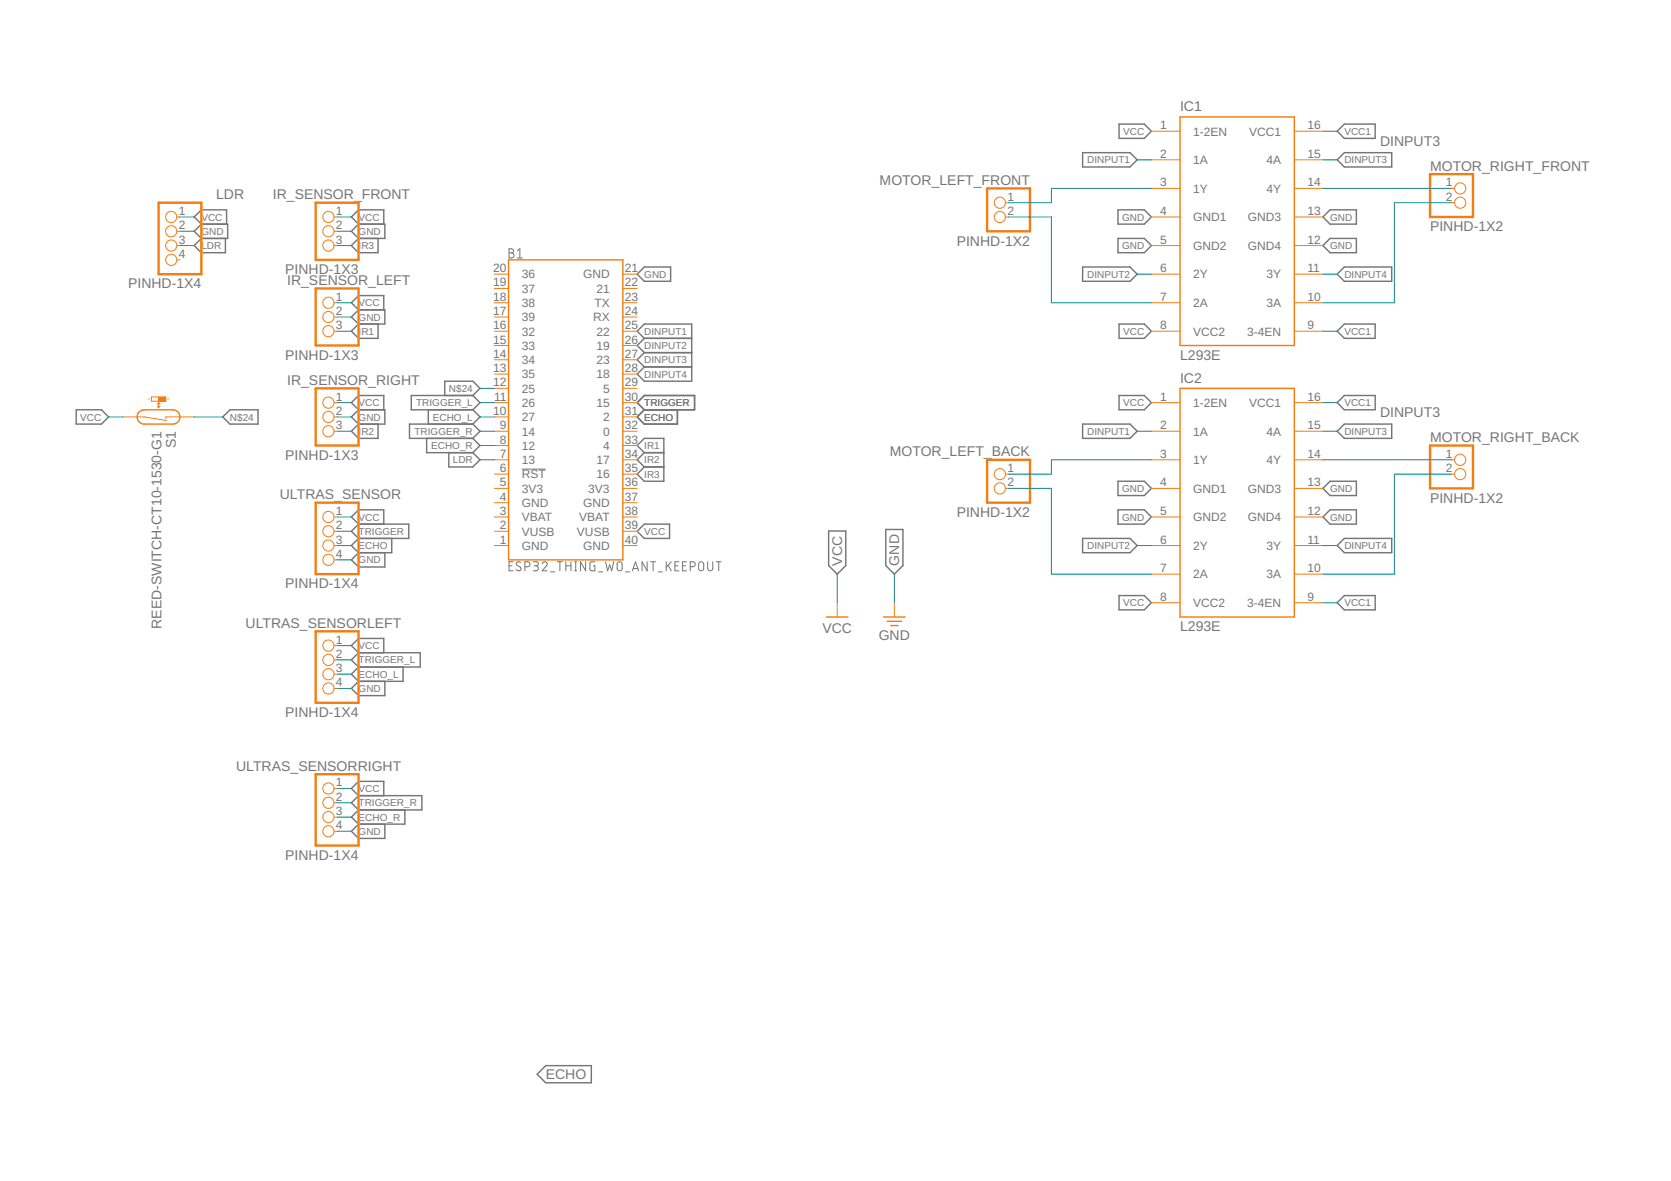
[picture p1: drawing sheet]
<svg xmlns="http://www.w3.org/2000/svg" width="297mm" height="210mm" viewBox="0 0 297 210" stroke-linecap="round" stroke-linejoin="round" font-family="sans-serif">
<g fill="none" stroke="#757575" stroke-width=".18">
<path d="M90.5 44.2h.4a.36 .36 0 0 1 .4 .4 .36 .36 0 0 1-.4 .3 .46 .46 0 0 1 .5 .5 .46 .46 0 0 1-.5 .4h-.4zM90.5 44.9h.4M92 45.8h.9M92 44.6l.4-.4v1.6M91.2 99.8h-.7v1.7h.7M92.5 100a.41 .41 0 0 0-.6-.1 .41 .41 0 0 0 0 .6l.6 .3a.42 .42 0 0 1 0 .6 .42 .42 0 0 1-.6 0l-.2-.2M92.7 83.4h4.3M94.8 99.8h.5a.36 .36 0 0 1 .4 .4 .36 .36 0 0 1-.4 .4h-.3M99.1 99.8h.9M99.5 99.8v1.7M100.6 99.8v1.7M101.5 99.8v1.7"/>
<path d="M102.2 99.8h.3M102.3 99.8v1.7M104.1 99.8v1.7l-.9-1.7v1.7M105.7 99.8l-.6 .1-.2 .2v1l.2 .3 .6 .1v-.9h-.2M107.7 99.8l.3 1.7 .4-1.1 .3 1.1 .4-1.7M109.8 100l.2-.1a.44 .44 0 0 1 .6 .4v.7a.44 .44 0 0 1-.4 .5 .44 .44 0 0 1-.5-.5zM115 99.8v1.7l-.9-1.7v1.7M115.6 99.8h.9M116.1 99.8v1.7M118.4 99.8v1.7M119.3 99.8l-.9 1M120.7 99.8h-.7v1.7h.7"/>
<path d="M122 99.8h-.7v1.7h.7M124.3 100l.2-.1a.47 .47 0 0 1 .6 .4v.7a.46 .46 0 0 1-.5 .5 .46 .46 0 0 1-.4-.5zM125.8 99.8v1.2a.46 .46 0 0 0 .4 .5 .46 .46 0 0 0 .5-.5v-1.2M127.3 99.8h.9M127.8 99.8v1.7M90.5 100.6h.5M93.3 100.7h.5a.44 .44 0 0 0 .4-.4 .44 .44 0 0 0-.4-.5h-.5v1.7M95.2 100.6a.44 .44 0 0 1 .5 .4 .44 .44 0 0 1-.5 .5h-.4M96.4 100.2a.44 .44 0 0 1 .6-.3 .44 .44 0 0 1 .1 .7l-.7 .9h.9M97.9 101.6h.7M100.6 100.6h.9M102.2 101.5h.3"/>
<path d="M106.4 101.6h.7M111.2 101.6h.7M112.4 101.5l.6-1.7 .5 1.7M112.6 101h.8M117 101.6h.8M118.8 100.5l.5 1M120 100.6h.5M121.3 100.6h.6M122.7 100.7h.4a.44 .44 0 0 0 .5-.4 .44 .44 0 0 0-.5-.5h-.4v1.7"/>
</g>
<g fill="none" stroke="#757575" stroke-width=".25">
<path d="M35.8 39.8l-1.3-1.2 1.3-1.3h4.5v2.5M35.8 39.8h4.7v2.6h-4.7M35.8 39.8l-1.3 1.3 1.3 1.3M63.7 39.8l-1.2-1.2 1.2-1.3h4.5v2.5M63.7 39.8h4.7v2.6h-4.7M63.7 39.8l-1.2 1.3 1.2 1.3M192.4 27.1h8.5l1.2 1.3-1.2 1.3h-8.5zM198.7 37.3h4.7l1.3 1.3-1.3 1.2h-4.7zM198.9 22.1h4.5l1.3 1.2-1.3 1.3h-4.5zM236.4 37.3h4.7v2.5h-4.7l-1.2-1.2zM237.7 28.4l1.3-1.3h8.4v2.6h-8.4zM239 22.1h5.5v2.5h-5.5l-1.3-1.3z"/>
<path d="M35.8 42.4l-1.3 1.2 1.3 1.3h4.3v-2.5M63.7 42.4l-1.2 1.2 1.2 1.3h3.5v-2.5M63.7 55.1h4.7v2.5h-4.7M63.7 55.1l-1.2 1.2 1.2 1.3M63.7 57.6l-1.2 1.3 1.2 1.2h3.5v-2.5M63.7 55.1l-1.2-1.3 1.2-1.3h4.5v2.6M113.3 48.7l1.2-1.2h4.7v2.5h-4.7zM192.4 47.5h8.5l1.2 1.2-1.2 1.3h-8.5zM198.7 42.4h4.7l1.3 1.2-1.3 1.3h-4.7zM198.9 57.6h4.5l1.3 1.3-1.3 1.2h-4.5zM236.4 42.4h4.7v2.5h-4.7l-1.2-1.3zM239 57.6h5.5v2.5h-5.5l-1.3-1.2z"/>
<path d="M239 47.5h8.4v2.5h-8.4l-1.3-1.3zM13.5 72.8h4.5l1.3 1.3-1.3 1.3h-4.5zM40.9 72.8h5v2.6h-5l-1.3-1.3zM63.7 72.8h4.7v2.6h-4.7M63.7 72.8l-1.2 1.3 1.2 1.3M63.7 72.8l-1.2-1.2 1.2-1.3h4.5v2.5M63.7 75.4l-1.2 1.2 1.2 1.3h3.5v-2.5M75.8 77.9v2.6h8.3M76.1 72.8v2.6M79.1 70.3v-2.5h5l1.2 1.2-1.2 1.3M84.1 75.4l1.2 1.2-1.2 1.3M84.1 70.3h-11v2.5h11"/>
<path d="M84.1 75.4h-11.3v2.5h11.3M84.1 72.8l1.2 1.3-1.2 1.3M84.1 70.3l1.2 1.3-1.2 1.2M84.1 77.9l1.2 1.3-1.2 1.3M113.3 71.6l1.2-1.3h9v2.5h-9zM114.5 60.1l-1.2-1.2 1.2-1.3h8.5v10.2h-8.5l-1.2-1.3 1.2-1.3M114.5 72.8l-1.2 1.3 1.2 1.3h5.9v-2.6M114.5 60.1h8.5M114.5 60.1l-1.2 1.3 1.2 1.3M114.5 62.7h8.5M114.5 65.2h8.5M114.5 62.7l-1.2 1.2 1.2 1.3"/>
<path d="M192.4 75.4h8.5l1.2 1.2-1.2 1.3h-8.5zM198.9 70.3h4.5l1.3 1.3-1.3 1.2h-4.5zM237.7 71.6l1.3-1.3h5.5v2.5h-5.5zM239 75.4h8.4v2.5h-8.4l-1.3-1.3zM63.7 98.2l-1.2 1.3 1.2 1.3h4.7v-2.6M63.7 93.2l-1.2-1.3 1.2-1.3h4.5v2.6M63.7 93.2h9v2.5h-9M63.7 95.7l-1.2 1.3 1.2 1.2M63.7 93.2l-1.2 1.2 1.2 1.3M69.6 95.7v2.5h-5.9M79.8 80.5v2.5h4.3l1.2-1.3-1.2-1.2M114.5 80.5l-1.2-1.3 1.2-1.3h3.5v7.6h-3.5l-1.2-1.2 1.2-1.3"/>
<path d="M114.5 93.2h4.5v2.5h-4.5l-1.2-1.3zM114.5 83h3.5M114.5 80.5h3.5M114.5 80.5l-1.2 1.2 1.2 1.3M147.3 94.4h3v6.1l-1.5 1.5-1.5-1.5zM157.5 94.1h3v6.4l-1.5 1.5-1.5-1.5zM192.4 95.7h8.5l1.2 1.3-1.2 1.2h-8.5zM198.7 85.5h4.7l1.3 1.3-1.3 1.3h-4.7zM198.7 90.6h4.7l1.3 1.3-1.3 1.3h-4.7zM235.2 86.8l1.2-1.3h4.7v2.6h-4.7zM235.2 91.9l1.2-1.3h4.7v2.6h-4.7zM237.7 97l1.3-1.3h8.4v2.5h-8.4z"/>
<path d="M63.7 116l-1.2-1.3 1.2-1.2h4.5v2.5M63.7 116h11v2.6h-11M63.7 116l-1.2 1.3 1.2 1.3M63.7 118.6l-1.2 1.2 1.2 1.3M71.6 118.6v2.5h-7.9M198.9 105.9h4.5l1.3 1.2-1.3 1.3h-4.5zM239 105.9h5.5v2.5h-5.5l-1.3-1.3zM63.7 121.1l-1.2 1.3 1.2 1.2h4.7v-2.5M63.7 146.5l-1.2 1.2 1.2 1.3h4.7v-2.5M63.7 141.4l-1.2-1.3 1.2-1.2h4.5v2.5M63.7 141.4h11.3v2.6h-11.3M63.7 144l-1.2 1.2 1.2 1.3"/>
<path d="M63.7 141.4l-1.2 1.3 1.2 1.3M72 144v2.5h-8.3M95.5 190.9l1.5-1.5h8.1v3h-8.1z"/>
</g>
<path d="M209.8 20.8h20.3v40.6h-20.3zM90.4 46.2h20.3v53.3h-20.3zM24.8 73.2l.9-.4h5a1.27 1.27 0 0 1 1.3 1.3 1.27 1.27 0 0 1-1.3 1.3h-5a1.26 1.26 0 0 1-1.3-.8 1.26 1.26 0 0 1 .4-1.4zM209.8 69h20.3v40.7h-20.3zM146.9 109.7h3.8M157.1 109.7h3.8M157.7 110.4h2.6M158.3 111.2h1.3" fill="none" stroke="#f57c10" stroke-width=".25"/>
<g fill="none" stroke="#f57c10" stroke-width=".18">
<path d="M31.4 38.6h.6M59.4 38.6h.5M178.7 38.6h.6M178.7 36h.6M204.7 23.3h5.1M204.7 28.4h5.1M204.7 33.5h5.1M204.7 38.6h5.1M230.1 23.3h5.1M230.1 28.4h5.1M230.1 33.5h5.1M230.1 38.6h5.1"/>
<path d="M258 33.5h.6M258 36h.6M31.4 43.6h.6M31.4 41.1h.6M31.4 46.2h.6M59.4 43.6h.5M59.4 53.8h.5M59.4 58.9h.5M59.4 56.3h.5M59.4 41.1h.5M87.9 48.7h2.5M87.9 53.8h2.5"/>
<path d="M87.9 58.9h2.5M87.9 56.3h2.5M87.9 51.3h2.5M110.7 48.7h2.6M110.7 53.8h2.6M110.7 58.9h2.6M110.7 56.3h2.6M110.7 51.3h2.6M204.7 43.6h5.1M204.7 48.7h5.1M204.7 53.8h5.1M204.7 58.9h5.1"/>
<path d="M230.1 43.6h5.1M230.1 48.7h5.1M230.1 53.8h5.1M230.1 58.9h5.1M24.4 74.1h1.3l3.9 .6M26.9 70.5h2.6v.8h-2.6zM27.9 72.2l.3 .3M28.2 71.6v.9M28.2 71.6l.2 .2M28.2 71.6l-.3 .2M28.4 72.2l-.2 .3M32 74.1h-2.5v.3"/>
<path d="M59.4 76.6h.5M59.4 74.1h.5M59.4 71.6h.5M87.9 79.2h2.5M87.9 76.6h2.5M87.9 74.1h2.5M87.9 71.6h2.5M87.9 69h2.5M87.9 66.5h2.5M87.9 63.9h2.5M87.9 61.4h2.5M110.7 79.2h2.6"/>
<path d="M110.7 76.6h2.6M110.7 74.1h2.6M110.7 71.6h2.6M110.7 69h2.6M110.7 66.5h2.6M110.7 63.9h2.6M110.7 61.4h2.6M204.7 76.6h5.1M204.7 71.6h5.1M230.1 76.6h5.1M230.1 71.6h5.1M59.4 97h.5"/>
<path d="M59.4 94.4h.5M59.4 91.9h.5M59.4 99.5h.5M87.9 97h2.5M87.9 94.4h2.5M87.9 91.9h2.5M87.9 89.3h2.5M87.9 86.8h2.5M87.9 84.3h2.5M87.9 81.7h2.5M110.7 97h2.6M110.7 94.4h2.6"/>
<path d="M110.7 91.9h2.6M110.7 89.3h2.6M110.7 86.8h2.6M110.7 84.3h2.6M110.7 81.7h2.6M178.7 86.8h.6M178.7 84.3h.6M204.7 97h5.1M204.7 91.9h5.1M204.7 86.8h5.1M204.7 81.7h5.1M230.1 97h5.1"/>
<path d="M230.1 91.9h5.1M230.1 86.8h5.1M230.1 81.7h5.1M258 84.3h.6M258 81.7h.6M59.4 114.7h.5M59.4 117.3h.5M59.4 119.8h.5M148.8 107.1v2.6M159 107.1v2.6M204.7 102h5.1M204.7 107.1h5.1"/>
<path d="M230.1 102h5.1M230.1 107.1h5.1M59.4 122.4h.5M59.4 140.1h.5M59.4 142.7h.5M59.4 145.2h.5M59.4 147.7h.5"/>
<circle cx="30.4" cy="38.6" r=".99"/>
<circle cx="58.4" cy="38.6" r=".99"/>
<circle cx="177.7" cy="38.6" r=".99"/>
<circle cx="177.7" cy="36" r=".99"/>
<circle cx="259.6" cy="33.5" r=".99"/>
<circle cx="259.6" cy="36" r=".99"/>
<circle cx="30.4" cy="41.1" r=".99"/>
<circle cx="30.4" cy="43.6" r=".99"/>
<circle cx="30.4" cy="46.2" r=".99"/>
<circle cx="58.4" cy="41.1" r=".99"/>
<circle cx="58.4" cy="43.6" r=".99"/>
<circle cx="58.4" cy="53.8" r=".99"/>
<circle cx="58.4" cy="56.3" r=".99"/>
<circle cx="58.4" cy="58.9" r=".99"/>
<circle cx="58.4" cy="71.6" r=".99"/>
<circle cx="58.4" cy="74.1" r=".99"/>
<circle cx="58.4" cy="76.6" r=".99"/>
<circle cx="58.4" cy="97" r=".99"/>
<circle cx="58.4" cy="94.4" r=".99"/>
<circle cx="58.4" cy="99.5" r=".99"/>
<circle cx="58.4" cy="91.9" r=".99"/>
<circle cx="177.7" cy="86.8" r=".99"/>
<circle cx="177.7" cy="84.3" r=".99"/>
<circle cx="259.6" cy="84.3" r=".99"/>
<circle cx="259.6" cy="81.7" r=".99"/>
<circle cx="58.4" cy="114.7" r=".99"/>
<circle cx="58.4" cy="117.3" r=".99"/>
<circle cx="58.4" cy="119.8" r=".99"/>
<circle cx="58.4" cy="122.4" r=".99"/>
<circle cx="58.4" cy="140.1" r=".99"/>
<circle cx="58.4" cy="145.2" r=".99"/>
<circle cx="58.4" cy="147.7" r=".99"/>
<circle cx="58.4" cy="142.7" r=".99"/>
</g>
<path d="M28.2 36h7.6v12.7h-7.6zM56.1 36h7.6v10.2h-7.6zM175.5 33.5h7.6v7.6h-7.6zM254.2 30.9h7.6v7.7h-7.6zM56.1 51.3h7.6v10.1h-7.6zM56.1 69h7.6v10.2h-7.6zM254.2 79.2h7.6v7.6h-7.6zM56.1 89.3h7.6v12.7h-7.6zM175.5 81.7h7.6v7.6h-7.6zM56.1 112.2h7.6v12.7h-7.6zM56.1 137.6h7.6v12.7h-7.6z" fill="none" stroke="#f57c10" stroke-width=".42"/>
<path d="M28.2 70.5h1.3v.8h-1.3z" fill-rule="evenodd" fill="#f57c10"/>
<path d="M28.2 70.5h1.3v.8h-1.3zM28.2 70.5v.8h1.3v-.8z" fill="#f57c10"/>
<path d="M21.8 74.1h2.6M32 74.1h2.5" fill="none" stroke="#f57c10" stroke-width=".18"/>
<g fill="none" stroke="#009292" stroke-width=".18">
<path d="M32 38.6h2.5M59.9 38.6h2.6M179.3 38.6h7.6v15.2h17.8M202.1 28.4h2.6M204.7 33.5h-17.8v2.5h-7.6M235.2 23.3h2.5M235.2 28.4h2.5M235.2 33.5h22.8M258 36h-10.1v17.8h-12.7M32 41.1h2.5M32 43.6h2.5M59.9 58.9h2.6"/>
<path d="M59.9 53.8h2.6M59.9 56.3h2.6M59.9 41.1h2.6M59.9 43.6h2.6M202.1 48.7h2.6M235.2 58.9h2.5M235.2 48.7h2.5M19.3 74.1h2.5M34.5 74.1h5.1M59.9 76.6h2.6M59.9 71.6h2.6M59.9 74.1h2.6"/>
<path d="M85.3 76.6h2.6M85.3 71.6h2.6M85.3 74.1h2.6M85.3 79.2h2.6M85.3 69h2.6M202.1 76.6h2.6M235.2 76.6h2.5M235.2 71.6h2.5M59.9 97h2.6M59.9 91.9h2.6M59.9 99.5h2.6M59.9 94.4h2.6"/>
<path d="M85.3 81.7h2.6M179.3 86.8h7.6v15.2h17.8M202.1 97h2.6M204.7 81.7h-17.8v2.6h-7.6M235.2 97h2.5M235.2 81.7h22.8M258 84.3h-10.1v17.7h-12.7M59.9 117.3h2.6M59.9 119.8h2.6M59.9 114.7h2.6M148.8 102v5.1M159 102v5.1"/>
<path d="M235.2 107.1h2.5M59.9 122.4h2.6M59.9 142.7h2.6M59.9 145.2h2.6M59.9 140.1h2.6M59.9 147.7h2.6"/>
</g>
<g font-size="2.5" fill="#757575">
<text x="209.8" y="19.8">IC1</text>
<text x="245.3" y="25.9">DINPUT3</text>
<text x="38.4" y="35.4">LDR</text>
<text x="48.5" y="35.4">IR_SENSOR_FRONT</text>
<text x="156.4" y="32.8">MOTOR_LEFT_FRONT</text>
<text x="254.2" y="30.3">MOTOR_RIGHT_FRONT</text>
<text x="254.2" y="41.1">PINHD-1X2</text>
<text x="170.1" y="43.6">PINHD-1X2</text>
<text x="22.8" y="51.3">PINHD-1X4</text>
<text x="50.7" y="48.7">PINHD-1X3</text>
<text x="51" y="50.6">IR_SENSOR_LEFT</text>
<text x="50.7" y="64">PINHD-1X3</text>
<text x="209.8" y="64">L293E</text>
<text x="51" y="68.4">IR_SENSOR_RIGHT</text>
<text x="209.8" y="68">IC2</text>
<text x="245.3" y="74.1">DINPUT3</text>
<text x="31.2" y="79.7" transform="rotate(-90 31.2 79.7)">S1</text>
<text x="50.7" y="81.7">PINHD-1X3</text>
<text x="158.2" y="81.1">MOTOR_LEFT_BACK</text>
<text x="254.2" y="78.6">MOTOR_RIGHT_BACK</text>
<text x="49.7" y="88.7">ULTRAS_SENSOR</text>
<text x="254.2" y="89.3">PINHD-1X2</text>
<text x="170.1" y="91.9">PINHD-1X2</text>
<text x="149.7" y="100.5" transform="rotate(-90 149.7 100.5)">VCC</text>
<text x="159.9" y="100.5" transform="rotate(-90 159.9 100.5)">GND</text>
<text x="50.7" y="104.6">PINHD-1X4</text>
<text x="28.7" y="111.8" transform="rotate(-90 28.7 111.8)">REED-SWITCH-CT10-1530-G1</text>
<text x="43.6" y="111.6">ULTRAS_SENSORLEFT</text>
<text x="146.2" y="112.5">VCC</text>
<text x="156.2" y="113.7">GND</text>
<text x="209.8" y="112.2">L293E</text>
<text x="50.7" y="127.4">PINHD-1X4</text>
<text x="42" y="137">ULTRAS_SENSORRIGHT</text>
<text x="50.7" y="152.8">PINHD-1X4</text>
<text x="97" y="191.8">ECHO</text>
</g>
<g font-size="2.1" fill="#757575">
<text x="206.2" y="23">1</text>
<text x="232.4" y="23">16</text>
<text x="206.2" y="28">2</text>
<text x="212.1" y="24.1">1-2EN</text>
<text x="212.1" y="29.2">1A</text>
<text x="222.1" y="24.1">VCC1</text>
<text x="225.1" y="29.2">4A</text>
<text x="232.4" y="28">15</text>
<text x="179.1" y="35.7">1</text>
<text x="206.2" y="33.1">3</text>
<text x="212.1" y="34.2">1Y</text>
<text x="225.1" y="34.2">4Y</text>
<text x="232.4" y="33.1">14</text>
<text x="257" y="33.1">1</text>
<text x="257" y="35.7">2</text>
<text x="31.8" y="38.2">1</text>
<text x="31.8" y="40.7">2</text>
<text x="59.7" y="38.2">1</text>
<text x="59.7" y="40.7">2</text>
<text x="179.1" y="38.2">2</text>
<text x="206.2" y="38.2">4</text>
<text x="212.1" y="39.3">GND1</text>
<text x="221.8" y="39.3">GND3</text>
<text x="232.4" y="38.2">13</text>
<text x="31.8" y="43.3">3</text>
<text x="31.8" y="45.8">4</text>
<text x="59.7" y="43.3">3</text>
<text x="206.2" y="43.3">5</text>
<text x="212.1" y="44.4">GND2</text>
<text x="221.8" y="44.4">GND4</text>
<text x="232.4" y="43.3">12</text>
<text x="59.7" y="53.4">1</text>
<text x="87.7" y="53.4">18</text>
<text x="87.7" y="50.9">19</text>
<text x="87.7" y="48.4">20</text>
<text x="92.7" y="52">37</text>
<text x="92.7" y="49.5">36</text>
<text x="103.6" y="49.5">GND</text>
<text x="106" y="52">21</text>
<text x="111.1" y="53.4">23</text>
<text x="111.1" y="50.9">22</text>
<text x="111.1" y="48.4">21</text>
<text x="206.2" y="48.4">6</text>
<text x="206.2" y="53.4">7</text>
<text x="212.1" y="49.5">2Y</text>
<text x="225.1" y="49.5">3Y</text>
<text x="232.4" y="48.4">11</text>
<text x="232.4" y="53.4">10</text>
<text x="59.7" y="56">2</text>
<text x="59.7" y="58.5">3</text>
<text x="87.7" y="58.5">16</text>
<text x="87.7" y="56">17</text>
<text x="92.7" y="59.6">32</text>
<text x="92.7" y="57.1">39</text>
<text x="92.7" y="54.6">38</text>
<text x="105.4" y="57.1">RX</text>
<text x="105.7" y="54.6">TX</text>
<text x="106" y="59.6">22</text>
<text x="111.1" y="58.5">25</text>
<text x="111.1" y="56">24</text>
<text x="206.2" y="58.5">8</text>
<text x="212.1" y="54.6">2A</text>
<text x="212.1" y="59.6">VCC2</text>
<text x="221.7" y="59.6">3-4EN</text>
<text x="225.1" y="54.6">3A</text>
<text x="232.4" y="58.5">9</text>
<text x="87.7" y="63.6">14</text>
<text x="87.7" y="61.1">15</text>
<text x="92.7" y="64.7">34</text>
<text x="92.7" y="62.2">33</text>
<text x="106" y="64.7">23</text>
<text x="106" y="62.2">19</text>
<text x="111.1" y="63.6">27</text>
<text x="111.1" y="61.1">26</text>
<text x="59.7" y="71.2">1</text>
<text x="87.7" y="68.7">12</text>
<text x="87.7" y="66.1">13</text>
<text x="87.8" y="71.2">11</text>
<text x="92.7" y="69.8">25</text>
<text x="92.7" y="67.3">35</text>
<text x="106" y="67.3">18</text>
<text x="107.2" y="69.8">5</text>
<text x="111.1" y="71.2">30</text>
<text x="111.1" y="68.7">29</text>
<text x="111.1" y="66.1">28</text>
<text x="206.2" y="71.2">1</text>
<text x="232.4" y="71.2">16</text>
<text x="59.7" y="73.8">2</text>
<text x="59.7" y="76.3">3</text>
<text x="87.7" y="73.8">10</text>
<text x="88.9" y="76.3">9</text>
<text x="92.7" y="77.4">14</text>
<text x="92.7" y="74.9">27</text>
<text x="92.7" y="72.3">26</text>
<text x="106" y="72.3">15</text>
<text x="107.2" y="77.4">0</text>
<text x="107.2" y="74.9">2</text>
<text x="111.1" y="76.3">32</text>
<text x="111.1" y="73.8">31</text>
<text x="206.2" y="76.3">2</text>
<text x="212.1" y="72.3">1-2EN</text>
<text x="212.1" y="77.4">1A</text>
<text x="222.1" y="72.3">VCC1</text>
<text x="225.1" y="77.4">4A</text>
<text x="232.4" y="76.3">15</text>
<text x="88.9" y="83.9">6</text>
<text x="88.9" y="81.4">7</text>
<text x="88.9" y="78.8">8</text>
<text x="92.7" y="82.5">13</text>
<text x="92.7" y="80">12</text>
<text x="106" y="82.5">17</text>
<text x="107.2" y="80">4</text>
<text x="111.1" y="83.9">35</text>
<text x="111.1" y="81.4">34</text>
<text x="111.1" y="78.8">33</text>
<text x="179.1" y="83.9">1</text>
<text x="206.2" y="81.4">3</text>
<text x="212.1" y="82.5">1Y</text>
<text x="225.1" y="82.5">4Y</text>
<text x="232.4" y="81.4">14</text>
<text x="257" y="81.4">1</text>
<text x="257" y="83.9">2</text>
<text x="88.9" y="89">4</text>
<text x="88.9" y="86.5">5</text>
<text x="92.7" y="87.6">3V3</text>
<text x="92.7" y="85">RST</text>
<text x="104.6" y="87.6">3V3</text>
<text x="106" y="85">16</text>
<text x="111.1" y="89">37</text>
<text x="111.1" y="86.5">36</text>
<text x="179.1" y="86.5">2</text>
<text x="206.2" y="86.5">4</text>
<text x="212.1" y="87.6">GND1</text>
<text x="221.8" y="87.6">GND3</text>
<text x="232.4" y="86.5">13</text>
<text x="59.7" y="91.5">1</text>
<text x="59.7" y="94.1">2</text>
<text x="88.9" y="94.1">2</text>
<text x="88.9" y="91.5">3</text>
<text x="92.7" y="95.2">VUSB</text>
<text x="92.7" y="92.6">VBAT</text>
<text x="92.7" y="90.1">GND</text>
<text x="102.6" y="95.2">VUSB</text>
<text x="103" y="92.6">VBAT</text>
<text x="103.6" y="90.1">GND</text>
<text x="111.1" y="94.1">39</text>
<text x="111.1" y="91.5">38</text>
<text x="206.2" y="91.5">5</text>
<text x="212.1" y="92.6">GND2</text>
<text x="221.8" y="92.6">GND4</text>
<text x="232.4" y="91.5">12</text>
<text x="59.7" y="96.6">3</text>
<text x="59.7" y="99.1">4</text>
<text x="88.9" y="96.6">1</text>
<text x="92.7" y="97.7">GND</text>
<text x="103.6" y="97.7">GND</text>
<text x="111.1" y="96.6">40</text>
<text x="206.2" y="96.6">6</text>
<text x="206.2" y="101.7">7</text>
<text x="212.1" y="97.7">2Y</text>
<text x="225.1" y="97.7">3Y</text>
<text x="232.4" y="96.6">11</text>
<text x="232.4" y="101.7">10</text>
<text x="206.2" y="106.8">8</text>
<text x="212.1" y="102.8">2A</text>
<text x="212.1" y="107.9">VCC2</text>
<text x="221.7" y="107.9">3-4EN</text>
<text x="225.1" y="102.8">3A</text>
<text x="232.4" y="106.8">9</text>
<text x="59.7" y="114.4">1</text>
<text x="59.7" y="116.9">2</text>
<text x="59.7" y="119.5">3</text>
<text x="59.7" y="122">4</text>
<text x="59.7" y="139.8">1</text>
<text x="59.7" y="142.3">2</text>
<text x="59.7" y="144.9">3</text>
<text x="59.7" y="147.4">4</text>
</g>
<g font-size="1.8" fill="#757575">
<text x="199.7" y="24">VCC</text>
<text x="239" y="24">VCC1</text>
<text x="193.3" y="29">DINPUT1</text>
<text x="239" y="29">DINPUT3</text>
<text x="35.8" y="41.7">GND</text>
<text x="35.8" y="39.2">VCC</text>
<text x="63.7" y="41.7">GND</text>
<text x="63.7" y="39.2">VCC</text>
<text x="199.5" y="39.2">GND</text>
<text x="236.4" y="39.2">GND</text>
<text x="35.8" y="44.3">LDR</text>
<text x="63.7" y="44.3">I</text>
<text x="64.2" y="44.3">R3</text>
<text x="199.5" y="44.3">GND</text>
<text x="236.4" y="44.3">GND</text>
<text x="114.5" y="49.4">GND</text>
<text x="193.3" y="49.4">DINPUT2</text>
<text x="239" y="49.4">DINPUT4</text>
<text x="63.7" y="57">GND</text>
<text x="63.7" y="54.4">VCC</text>
<text x="63.7" y="59.5">I</text>
<text x="64.2" y="59.5">R1</text>
<text x="114.5" y="59.5">DINPUT1</text>
<text x="199.7" y="59.5">VCC</text>
<text x="239" y="59.5">VCC1</text>
<text x="114.5" y="62">DINPUT2</text>
<text x="114.5" y="64.6">DINPUT3</text>
<text x="79.8" y="69.7">N$24</text>
<text x="114.5" y="67.1">DINPUT4</text>
<text x="14.3" y="74.7">VCC</text>
<text x="40.9" y="74.7">N$24</text>
<text x="63.7" y="74.7">GND</text>
<text x="63.7" y="72.2">VCC</text>
<text x="63.7" y="77.3">I</text>
<text x="64.2" y="77.3">R2</text>
<text x="73.7" y="77.3">TRIGGER_R</text>
<text x="74" y="72.2">TRIGGER_L</text>
<text x="76.9" y="74.7">ECHO_L</text>
<text x="114.5" y="74.7">ECHO</text>
<text x="114.5" y="72.2">TRIGGER</text>
<text x="193.3" y="77.3">DINPUT1</text>
<text x="199.7" y="72.2">VCC</text>
<text x="239" y="72.2">VCC1</text>
<text x="239" y="77.3">DINPUT3</text>
<text x="76.6" y="79.8">ECHO_R</text>
<text x="80.5" y="82.4">LDR</text>
<text x="114.5" y="79.8">IR1</text>
<text x="114.5" y="82.4">IR2</text>
<text x="114.5" y="84.9">IR3</text>
<text x="199.5" y="87.4">GND</text>
<text x="236.4" y="87.4">GND</text>
<text x="63.7" y="92.5">VCC</text>
<text x="63.7" y="95.1">TRIGGER</text>
<text x="114.5" y="95.1">VCC</text>
<text x="199.5" y="92.5">GND</text>
<text x="236.4" y="92.5">GND</text>
<text x="63.7" y="100.1">GND</text>
<text x="63.7" y="97.6">ECHO</text>
<text x="193.3" y="97.6">DINPUT2</text>
<text x="239" y="97.6">DINPUT4</text>
<text x="199.7" y="107.8">VCC</text>
<text x="239" y="107.8">VCC1</text>
<text x="63.7" y="115.4">VCC</text>
<text x="63.7" y="117.9">TRIGGER_L</text>
<text x="63.7" y="123">GND</text>
<text x="63.7" y="120.5">ECHO_L</text>
<text x="63.7" y="140.8">VCC</text>
<text x="63.7" y="143.3">TRIGGER_R</text>
<text x="63.7" y="148.4">GND</text>
<text x="63.7" y="145.8">ECHO_R</text>
</g>
<g font-size=".6" fill="#f57c10">
<text x="26.7" y="71.1" transform="rotate(-90 26.7 71.1)">S</text>
<text x="30.1" y="71.1" transform="rotate(-90 30.1 71.1)">N</text>
</g>
</svg>
